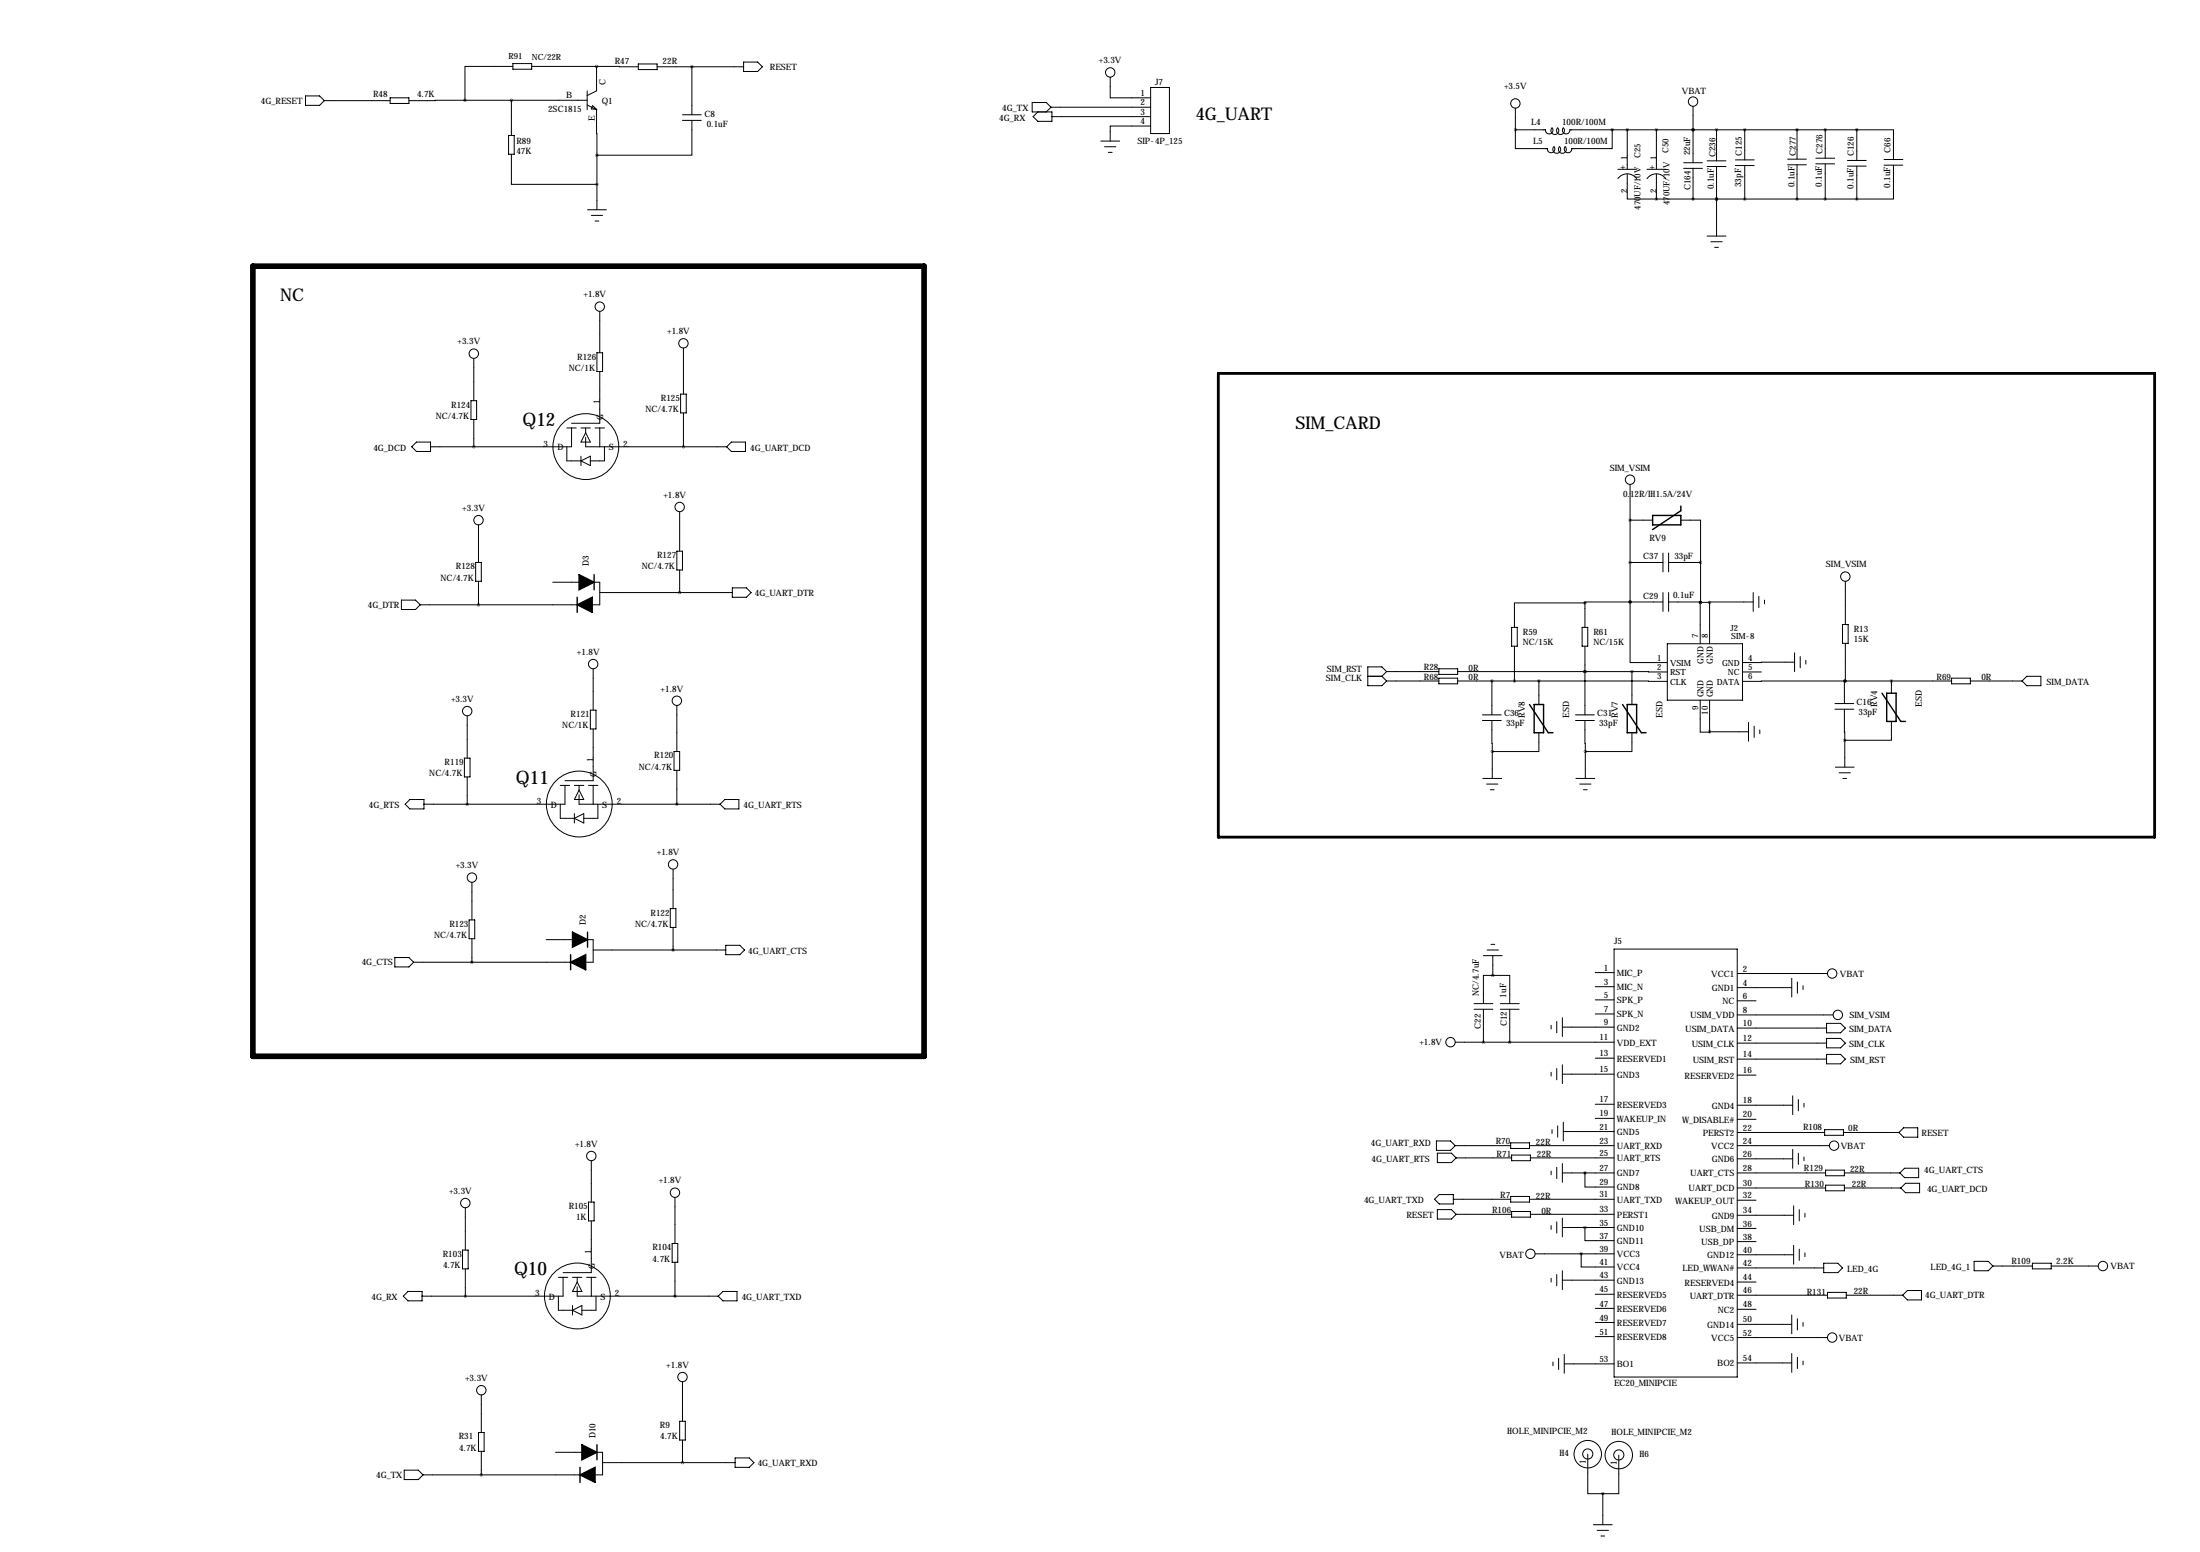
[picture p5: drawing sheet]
<svg xmlns="http://www.w3.org/2000/svg" width="594mm" height="419mm" viewBox="0 0 594 419" stroke-linecap="round" stroke-linejoin="round" font-family="sans-serif">
<path d="M329.2 100.8h253v125.3h-253z" fill="none" stroke="#000" stroke-width=".76"/>
<path d="M68.3 71.9h181.4v213.3h-181.4z" fill="none" stroke="#000" stroke-width="1.5"/>
<g fill="none" stroke="#000" stroke-width=".27">
<path d="M138.6 17.9h-13v9.2M138.6 17.2h5.1v1.5h-5.1zM143.7 17.9h17.5M161.2 17.9l11.3 .1M161.2 17.9v6.6l-2.6 1.3M172.5 17.3h5v1.5h-5zM177.5 18h23.4M186.9 18v13M200.9 16.8h3.8l1.3 1.2-1.3 1.3h-3.8zM82.5 25.9h3.9l1.2 1.3-1.2 1.2h-3.9zM87.6 27.2h17.8M105.4 26.4h5.1v1.5h-5.1z"/>
<path d="M125.6 27.1l-15.1 .1M125.6 27.1h33M137.4 36.6h1.5v5.1h-1.5zM138.2 27.1v9.5M158.6 28.3l2.6 1.3 .1 12.3M158.6 24.5v5.1M160.1 28.5l1.2 1.1M160.1 28.6l-.3 .8 1.4 .1M184.4 31h5.1M184.4 32.5h5.1M186.9 32.5v9.4h-25.6M284 29h26.9"/>
<path d="M284 29l-1.3 1.2M284 29l-1.3-1.3h-3.8v2.5h5.3v2.6h-3.8l-1.3-1.3 1.3-1.3M284.2 31.5h26.7M297.4 38.1h5.1M298.4 39.6h3.1M300 20.8v5.6h10.9M310.9 34h-10.9v4.1M310.9 23.6h5.1v12.5h-5.1zM409.4 35.1v5h8.7a1.02 1.02 0 0 0 1.3 1.1 1.02 1.02 0 0 0 .5-1.6M409.4 29.2v5.9M419.3 34.5a1.07 1.07 0 0 0 .1 1.5 1.07 1.07 0 0 0 1.5 0 1.07 1.07 0 0 0 0-1.5M419.4 34.5a1.02 1.02 0 0 1-.5 1.6 1.02 1.02 0 0 1-1.3-1.1l-8.2 .1"/>
<path d="M419.8 39.6a1.07 1.07 0 0 0 .1 1.5 1.07 1.07 0 0 0 1.5 0 1.07 1.07 0 0 0 0-1.5M420.9 34.5a1.07 1.07 0 0 0 0 1.5 1.07 1.07 0 0 0 1.5 0 1.07 1.07 0 0 0 0-1.5M421.4 39.6a1.07 1.07 0 0 0 0 1.5 1.07 1.07 0 0 0 1.5 0 1.07 1.07 0 0 0 0-1.5M422.4 34.5a1.02 1.02 0 0 0 .5 1.6 1.02 1.02 0 0 0 1.3-1.1l77.5 .1M435.6 35.1v5h-10.9a1.02 1.02 0 0 1-1.3 1.1 1.02 1.02 0 0 1-.5-1.6M439.7 35.1v10.6M447.5 35.1v10.6M457.5 35.1h.1M457.5 28.7v15.2M463.8 35.1v8.3M471.4 35.1v8.1M485.5 35.1v7.9"/>
<path d="M493.2 35.1v7.6M501.7 35.1h9.9v8M501.7 35.1v8.2M138.2 41.7v8.1h23.1M158.7 56.6h5.1M159.8 58.2h3M160.8 59.7h1M161.3 41.9v14.7M299.5 41.1h1M437.1 45.7h5.1M437.1 48.3a3.1 3.1 0 0 1 5.1 0M439.7 47v6.7h7.8"/>
<path d="M445 45.7h5.1M445 48.3a3.1 3.1 0 0 1 5.1 0M447.5 47v6.7M447.5 53.7h54.2M454.9 43.9h5.1M454.9 45.5h5.1M457.5 45.5v8.2M461.3 43.4h5M461.3 45h5M463.8 53.7h.1M463.8 45v18.8M468.9 43.2h5.1"/>
<path d="M468.9 44.7h5.1M471.4 44.7v9M483 43h5.1M483 44.5h5.1M485.5 44.5v9.2M490.6 42.7h5.1M490.6 44.2h5.1M493.2 44.2v9.5M499.2 43.3h5M499.2 44.9h5M501.7 44.9v8.8M509.1 43.1h5"/>
<path d="M509.1 44.6h5M511.6 44.6v9.1h-9.9M461.3 63.8h5M462.3 65.3h3M463.3 66.8h1M128 96.8v11.4M161.3 95.2h1.5v5.1h-1.5zM162.1 84.1v11.1M184.7 94v12.4M127.3 108.2h1.5v5.1h-1.5zM128 113.3v7.3M153.2 115.6h2.5"/>
<path d="M154.4 115.6v5h-38.1M157 115.6h2.5M158.2 118.1v2.5h38.1M158.2 115.6v1.2M158.2 116.8l1.3 2.6h-2.5zM160.8 115.6h2.5M162.1 100.3v14h-7.7M162.1 115.6v5M183.9 106.4h1.5v5.1h-1.5zM184.7 111.5v9.1M111.3 120.6l1.2-1.2h3.8v2.5h-3.8zM153.2 120.6v3.9h3.8"/>
<path d="M157 124.5l2.5-1.3v2.5zM157 123.2v2.5M163.3 120.6v3.9h-3.8M183.6 138.2v10.6M196.3 120.6l1.3-1.2h3.8v2.5h-3.8zM440.4 130.8v31.8M128.5 151.9h1.5v5.1h-1.5zM129.3 141.7v10.2M129.3 157v6.3M149.4 157.2h7.1M160.5 157.2h1.6v6.1h-2.1M182.9 148.8h1.5v5.1h-1.5z"/>
<path d="M183.6 153.9v6.1M197.9 158.8h3.8l1.2 1.2-1.2 1.3h-3.8zM440.4 140.5h6.1M440.4 151.9h8.9M449.3 149.4v5M450.8 149.4v5M450.8 151.9h8.7M454.2 140.5h5.3v11.4M459.5 151.9v10.8M498.6 157v11.7M108.5 162.1h3.8l1.2 1.2-1.2 1.3h-3.8zM113.5 163.3h42.5"/>
<path d="M162.1 160h35.8M408.4 169.4h1.6v5.1h-1.6zM409.2 174.5v9.4M427.5 169.4h1.5v5.1h-1.5zM428.2 162.8h-19v6.6M428.2 162.8v6.6M428.2 174.5v18.5M440.4 162.6v16.3h10.1M440.4 162.6h.1M440.4 162.6h-12.2v.2M440.4 162.6h8.9M449.3 160v5.1"/>
<path d="M450.5 173.8h20.3v15.3h-20.3zM450.8 162.6l8.6 .1M450.8 160v5.1M459.4 162.7v11.1M459.4 162.7h2.5M461.9 162.7v11.1M473.7 162.6l-11.8 .1M473.7 160v5.1M475.2 161v3.1M476.8 162.1v1M484.9 178.8l-14.1 .1M484.9 176.3v5.1"/>
<path d="M486.4 177.3v3M487.9 178.3v1M497.8 168.7h1.6v5h-1.6zM498.6 173.7l-.1 10.2M126.2 193.3v11.4M159.5 191.8h1.5v5h-1.5zM160.3 180.6v11.2M160.3 196.8v14h-7.6M182.9 190.5v12.4M369.6 182.6h3.8M373.4 182.6l1.2 1.3M374.6 181.4h14.2"/>
<path d="M374.6 183.9h14.2M374.6 181.4l-1.2 1.2M374.6 181.4l-1.2-1.3h-3.8v5.1h3.8l1.2-1.3M388.8 180.6h5.1v1.5h-5.1zM388.8 183.1h5.1v1.6h-5.1zM393.9 181.4h47M393.9 183.9h21.9M400.6 194.6h5M400.6 193h5M403.1 194.6l.1 8.3M403.1 183.9v9.1M415.8 197.9v5h-12.6"/>
<path d="M415.8 183.9l34.7 .1M415.8 183.9v6.3M425.7 194.6h5.1M425.7 193h5.1M428.2 194.6l.1 8.3M428.2 181.4h.1M440.9 181.4l9.6 .1M440.9 197.9v5h-12.6M440.9 181.4v8.8M459.4 189.1v8.6l2.5-.1M461.9 189.1v8.5M461.9 197.6h10.5"/>
<path d="M470.8 181.5h5.1M472.4 195.1v5.1M474 196.1v3M475.5 197.1v1M495.8 191.5h5.1M495.8 190h5.1M498.3 191.5l.1 8.4M498.4 199.9v7.3M498.5 183.9l-27.7 .1M498.5 183.9h.1M498.5 183.9h-.2v6.1M498.5 183.9h28.8"/>
<path d="M511 194.8v5.1h-12.6M511 183.9v3.3M527.3 183.1h5.1v1.6h-5.1zM532.4 183.9h14M547.6 182.6h3.8v2.6h-3.8l-1.2-1.3zM109.5 217.2l1.2-1.3h3.9v2.5h-3.9zM125.5 204.7h1.5v5.1h-1.5zM126.2 209.8v7.4M151.4 212.1h2.5M151.4 217.2v3.8h3.8M152.7 212.1v5.1h-38.1M155.2 212.1h2.5"/>
<path d="M155.2 219.7v2.5M156.5 214.6v2.6h38.1M156.5 212.1v1.3M156.5 213.4l1.2 2.5h-2.5zM159 212.1h2.5M160.3 212.1v5.1M161.5 217.2v3.8h-3.8M182.1 202.9h1.5v5.1h-1.5zM182.9 208v9.2M194.6 217.2l1.2-1.3h3.8v2.5h-3.8zM400.7 210.2h5M401.7 211.7h3"/>
<path d="M402.7 213.3h1M403.2 202.9v7.3M425.8 210.2h5.1M426.8 211.7h3.1M427.8 213.3h1.1M428.3 202.9v7.3M495.9 207.2h5.1M496.9 208.7h3.1M497.9 210.2h1.1M127.5 238.3v10.1M155.2 221l2.5-1.3v2.5zM181.9 234.7v10.7"/>
<path d="M106.7 258.6h3.8l1.3 1.2-1.3 1.3h-3.8zM111.8 259.8h42.4M126.7 248.4h1.6v5.1h-1.6zM127.5 253.5v6.3M147.6 253.7h7.1M158.7 253.7h1.6v6.1h-2.1M160.3 256.5h35.8M181.1 245.4h1.5v5h-1.5zM181.9 250.4v6.1M196.1 255.3h3.8l1.3 1.2-1.3 1.3h-3.8zM400.8 258.1h5.1M401.8 256.5h3.1"/>
<path d="M402.8 255h1.1M403.4 258.1v5.3M436.1 256.3h33.3v115.6h-33.3zM398.3 271h5.1M398.3 272.5h5.1M400.8 272.5v8.9M403.4 263.4h4.5v7.6M403.4 263.4h-2.6v7.6M405.4 271h5.1M405.4 272.5h5.1M407.9 272.5v8.9M419.1 276.9v1"/>
<path d="M420.6 275.8v3.1M422.1 277.4h14M422.1 274.8v5.1M431 262.6h5.1M431 266.4h5.1M431 270h5.1M431 273.8h5.1M469.4 262.9h24.4M469.4 266.7h14.7M469.4 270.3h5.1M469.4 274.1h25.9M469.4 277.6h24.1"/>
<path d="M484.1 264.2v5M485.6 265.2v3M487.2 266.2v1M493.5 276.4h3.8l1.3 1.2-1.3 1.3h-3.8zM393.2 281.4h42.9M419.1 289.6v1M420.6 288.5v3.1M422.1 290.1h14M422.1 287.5v5.1M431 285.8h5.1M431 298.2h5.1M469.4 281.7h24.1"/>
<path d="M469.4 286h24.1M469.4 290.3h5.1M469.4 298.4h15M484.4 295.9v5.1M485.9 296.9v3.1M487.4 297.9v1.1M493.5 280.4h3.8l1.3 1.3-1.3 1.3h-3.8zM493.5 284.7h3.8l1.3 1.3-1.3 1.3h-3.8zM159.8 313.4v11.2M388.1 308.1h3.8l1.3 1.3-1.3 1.2h-3.8zM388.4 311.4h3.8l1.2 1.3-1.2 1.2h-3.8zM393.2 309.4h15"/>
<path d="M393.4 312.7h15M408.2 308.6h5.1v1.5h-5.1zM408.4 311.9h5.1v1.5h-5.1zM413.3 309.4h22.8M413.5 312.7h22.6M419.1 316.2v1M419.4 305.1v1M420.6 315.2v3.1M420.9 304v3.1M422.1 316.7h14M422.1 314.2v5.1M422.4 305.6h13.7"/>
<path d="M422.4 303v5.1M428.2 316.7v3.8h7.9M431 302h5.1M469.4 302.3h5.1M469.4 305.8h23.6M469.4 309.4h24.9M469.4 312.9h15M469.4 316.7h23.9M484.4 310.4v5.1M485.9 311.4v3.1M487.4 312.4v1M493 305.1h5.1v1.5h-5.1z"/>
<path d="M493.3 316h5v1.5h-5zM498.1 305.8h15M498.3 316.7h15M514.3 304.5h3.9v2.6h-3.9l-1.2-1.3zM514.6 315.5h3.8v2.5h-3.8l-1.3-1.3zM514.9 319.5h3.8v2.6h-3.8l-1.3-1.3zM125 337.6h1.5v5h-1.5zM125.7 326.1v11.5M159 324.6h1.5v5.1h-1.5zM159.8 329.7v14h-7.7M181.6 335.8h1.5v5.1h-1.5zM182.4 323.3v12.5"/>
<path d="M388.4 326.6h3.8l1.2 1.3-1.2 1.3h-3.8zM388.9 322.6h3.8v2.5h-3.8l-1.3-1.3zM392.7 323.8h15.5M393.4 327.9h15M408.2 323.1h5.1v1.5h-5.1zM408.4 327.2h5.1v1.5h-5.1zM413.3 323.8h22.8M413.5 327.9h22.6M414.8 338.6h21.3M419.1 331v1M420.6 329.9v3.1M422.1 331.5h14"/>
<path d="M422.1 328.9v5.1M427.2 338.6v3.5h8.9M428.2 331.5v3.5h7.9M469.4 320.8h23.9M469.4 324.1h5.1M469.4 328.2h15.2M469.4 331.7h5.1M469.4 335.3h5.1M469.4 338.8h15.2M484.6 325.6v5.1M484.6 336.3v5.1M486.2 326.6v3.1"/>
<path d="M486.2 337.3v3.1M487.7 327.7v1M487.7 338.3v1M493.3 320h5v1.6h-5zM498.3 320.8h15.3M110.2 348.7h3.8v2.6h-3.8l-1.2-1.3zM125.7 342.6v7.4M150.9 344.9h2.5M150.9 350v3.8h3.8M152.1 344.9v5.1h-38.1M154.7 344.9h2.5M154.7 352.6v2.5"/>
<path d="M154.7 353.8l2.5-1.2v2.5zM156 347.5v2.5h38.1M156 344.9v1.3M156 346.2l1.2 2.5h-2.5zM158.5 344.9h2.5M159.8 344.9v5.1M161 350v3.8h-3.8M182.4 340.9v9.1M195.3 348.7h3.8v2.6h-3.8l-1.2-1.3zM419.1 345.2v1M420.6 344.2v3M422.1 345.7h14"/>
<path d="M422.1 343.2v5M431 349.5h5.1M431 353.3h5.1M431 357.1h5.1M469.4 342.4h23.4M469.4 346.2h5.1M469.4 349.8h24.4M469.4 353.6h5.1M469.4 357.6h14.7M484.1 355.1v5.1M485.6 356.1v3.1M487.2 357.1v1"/>
<path d="M492.8 341.1h3.8l1.2 1.3-1.2 1.3h-3.8zM493.8 349h5.1v1.5h-5.1zM498.9 349.8h15.2M515.4 348.5h3.8v2.5h-3.8l-1.3-1.2zM533.4 340.6h3.8l1.3 1.3-1.3 1.3h-3.8zM538.5 341.9h10.6M549.1 341.1h5.1v1.5h-5.1zM554.2 341.9h12.7M130 376.7v10.1M184.4 373.1v10.7M419.6 367.8v1M421.1 366.8v3"/>
<path d="M422.7 368.3h13.4M422.7 365.8v5M431 360.9h5.1M469.4 361.2h24.4M469.4 368h14.7M484.1 365.5v5.1M485.6 366.5v3.1M487.2 367.5v1.1M109.2 397h3.8l1.3 1.3-1.3 1.2h-3.8zM114.3 398.3h42.4M129.3 386.8h1.5v5.1h-1.5zM130 391.9v6.4"/>
<path d="M150.1 392.2h7.1M161.3 392.2h1.5v6.1h-2M162.8 395h35.8M183.6 383.8h1.6v5.1h-1.6zM184.4 388.9v6.1M198.6 393.7h3.8l1.3 1.3-1.3 1.2h-3.8zM429 392.7v10.7h4.1M437.4 392.9v10.5h-4.3M430.5 411.7h5.1M431.5 413.3h3.1M432.6 414.8h1M433.1 403.4v8.3"/>
<circle cx="300" cy="19.6" r="1.27"/>
<circle cx="409.4" cy="27.9" r="1.27"/>
<circle cx="457.5" cy="27.4" r="1.27"/>
<circle cx="128" cy="95.5" r="1.27"/>
<circle cx="162.1" cy="82.8" r="1.27"/>
<circle cx="184.7" cy="92.7" r="1.27"/>
<circle cx="158.3" cy="120.6" r="8.9"/>
<circle cx="183.6" cy="136.9" r="1.27"/>
<circle cx="440.4" cy="129.5" r="1.27"/>
<circle cx="129.3" cy="140.5" r="1.27"/>
<circle cx="498.6" cy="155.7" r="1.27"/>
<circle cx="160.3" cy="179.3" r="1.27"/>
<circle cx="126.2" cy="192" r="1.27"/>
<circle cx="182.9" cy="189.2" r="1.27"/>
<circle cx="156.5" cy="217.1" r="8.9"/>
<circle cx="127.5" cy="237" r="1.27"/>
<circle cx="181.9" cy="233.4" r="1.27"/>
<circle cx="495" cy="262.9" r="1.27"/>
<circle cx="496.6" cy="274.1" r="1.27"/>
<circle cx="391.9" cy="281.4" r="1.27"/>
<circle cx="159.8" cy="312.2" r="1.27"/>
<circle cx="495.6" cy="309.4" r="1.27"/>
<circle cx="125.7" cy="324.9" r="1.27"/>
<circle cx="182.4" cy="322.1" r="1.27"/>
<circle cx="413.5" cy="338.6" r="1.27"/>
<circle cx="156" cy="350" r="8.9"/>
<circle cx="568.2" cy="341.9" r="1.27"/>
<circle cx="130" cy="375.4" r="1.27"/>
<circle cx="184.4" cy="371.9" r="1.27"/>
<circle cx="495" cy="361.2" r="1.27"/>
<circle cx="429" cy="392.7" r="3.7"/>
<circle cx="429" cy="392.6" r="1.37"/>
<circle cx="437.4" cy="392.9" r="3.7"/>
<circle cx="437.4" cy="392.9" r="1.37"/>
</g>
<g fill="none" stroke="#000" stroke-width=".38">
<path d="M446.5 139.2h7.7v2.5h-7.7zM454.2 136.7v1.2l-7.7 5.1M160.5 155.2v4.1M156 161.3v4.1M413.3 190.2l5 7.7h1.3M414.5 190.2h2.6v7.7h-2.6zM438.4 190.2l5.1 7.7h1.3M439.7 190.2h2.5v7.7h-2.5zM508.5 187.2l5.1 7.6h1.3M509.8 187.2h2.5v7.6h-2.5zM154.2 257.8v4.1M158.7 251.7v4.1"/>
<path d="M156.7 396.2v4.1M161.3 390.1v4.1"/>
</g>
<path d="M156.5 155.2l4 2-4 2.1zM156 163.3l4-2v4.1zM154.7 251.7l4 2-4 2.1zM154.2 259.8l4-2v4.1zM157.2 390.1l4.1 2.1-4.1 2zM156.7 398.3l4.1-2.1v4.1z" fill="#000" stroke="#000" stroke-width=".38"/>
<path d="M457.4 35.1a.05 .05 0 0 0 .1 0 .05 .05 0 0 0-.1 0zM471.4 35.1a.05 .05 0 0 0 .1 0 .05 .05 0 0 0-.1 0zM485.5 35.1a.05 .05 0 0 0 .1 0 .05 .05 0 0 0-.1 0zM493.1 35.1a.05 .05 0 0 0 .1 0 .05 .05 0 0 0-.1 0zM471.4 53.7a.05 .05 0 0 0 .1 0 .05 .05 0 0 0-.1 0zM485.5 53.7a.05 .05 0 0 0 .1 0 .05 .05 0 0 0-.1 0zM493.1 53.7a.05 .05 0 0 0 .1 0 .05 .05 0 0 0-.1 0zM428.2 316.7a.05 .05 0 0 0 .1 0 .05 .05 0 0 0-.1 0zM428.2 331.5a.05 .05 0 0 0 .1 0 .05 .05 0 0 0-.1 0zM427.2 338.6a.05 .05 0 0 0 .1 0 .05 .05 0 0 0-.1 0zM461.9 162.7a.05 .05 0 0 0 .1 0 .05 .05 0 0 0-.1 0zM461.9 197.6a.05 .05 0 0 0 .1 0 .05 .05 0 0 0-.1 0zM440.4 162.6a.05 .05 0 0 0 .1 0 .05 .05 0 0 0-.1 0zM511 183.9a.05 .05 0 0 0 .1 0 .05 .05 0 0 0-.1 0zM498.4 199.9a.05 .05 0 0 0 .1 0 .05 .05 0 0 0-.1 0zM428.3 202.9a.05 .05 0 0 0 .1 0 .05 .05 0 0 0-.1 0zM428.2 181.4a.05 .05 0 0 0 .1 0 .05 .05 0 0 0-.1 0zM440.9 181.4a.05 .05 0 0 0 .1 0 .05 .05 0 0 0-.1 0zM440.4 162.6a.05 .05 0 0 0 .1 0 .05 .05 0 0 0-.1 0zM428.2 162.8a.05 .05 0 0 0 .1 0 .05 .05 0 0 0-.1 0zM428.2 181.4a.05 .05 0 0 0 .1 0 .05 .05 0 0 0-.1 0zM440.4 151.9a.05 .05 0 0 0 .1 0 .05 .05 0 0 0-.1 0zM439.6 35.1a.05 .05 0 0 0 .1 0 .05 .05 0 0 0-.1 0zM447.5 35.1a.05 .05 0 0 0 .1 0 .05 .05 0 0 0-.1 0zM457.4 53.7a.05 .05 0 0 0 .1 0 .05 .05 0 0 0-.1 0zM447.5 53.7a.05 .05 0 0 0 .1 0 .05 .05 0 0 0-.1 0zM125.6 27.1a.05 .05 0 0 0 .1 0 .05 .05 0 0 0-.1 0zM138.1 27.1a.05 .05 0 0 0 .1 0 .05 .05 0 0 0-.1 0zM186.9 18a.05 .05 0 0 0 .1 0 .05 .05 0 0 0-.1 0zM457.4 35.1a.05 .05 0 0 0 .1 0 .05 .05 0 0 0-.1 0zM409.4 35.1a.05 .05 0 0 0 .1 0 .05 .05 0 0 0-.1 0zM440.4 140.5a.05 .05 0 0 0 .1 0 .05 .05 0 0 0-.1 0zM182.3 350a.05 .05 0 0 0 .1 0 .05 .05 0 0 0-.1 0zM125.7 350a.05 .05 0 0 0 .1 0 .05 .05 0 0 0-.1 0zM407.9 281.4a.05 .05 0 0 0 .1 0 .05 .05 0 0 0-.1 0zM403.3 263.4a.05 .05 0 0 0 .1 0 .05 .05 0 0 0-.1 0zM130 398.3a.05 .05 0 0 0 .1 0 .05 .05 0 0 0-.1 0zM126.2 217.2a.05 .05 0 0 0 .1 0 .05 .05 0 0 0-.1 0zM181.8 256.5a.05 .05 0 0 0 .1 0 .05 .05 0 0 0-.1 0zM184.6 120.6a.05 .05 0 0 0 .1 0 .05 .05 0 0 0-.1 0zM183.6 160a.05 .05 0 0 0 .1 0 .05 .05 0 0 0-.1 0zM433 403.4a.05 .05 0 0 0 .1 0 .05 .05 0 0 0-.1 0z" fill="#000" stroke="#000" stroke-width=".76"/>
<g font-size="5">
<text x="141.2" y="115.1">Q12</text>
<text x="139.4" y="211.6">Q11</text>
<text x="138.9" y="344.4">Q10</text>
</g>
<g font-size="4.7">
<text x="323.1" y="32.5">4G_UART</text>
<text x="75.7" y="81.3">NC</text>
<text x="350" y="115.8">SIM_CARD</text>
</g>
<g font-size="2.6">
<text x="437.9" y="46">+</text>
<text x="445.8" y="46">+</text>
</g>
<g font-size="2.4">
<text x="166.1" y="17.4">R47</text>
<text x="179" y="17.2">22R</text>
<text x="296.9" y="17.1">+3.3V</text>
<text x="163.6" y="23" transform="rotate(-90 163.6 23)">C</text>
<text x="208" y="18.8">RESET</text>
<text x="312.1" y="22.9">J7</text>
<text x="70.5" y="28.2">4G_RESET</text>
<text x="100.8" y="26.3">R48</text>
<text x="112.7" y="26.1">4.7K</text>
<text x="153" y="26.6">B</text>
<text x="162.6" y="28.2">Q1</text>
<text x="270.8" y="30">4G_TX</text>
<text x="308.1" y="25.9">1</text>
<text x="308.1" y="28.4">2</text>
<text x="406.4" y="24.1">+3.5V</text>
<text x="454.4" y="25.4">VBAT</text>
<text x="148.1" y="30.4">2SC1815</text>
<text x="160.7" y="32.6" transform="rotate(-90 160.7 32.6)">E</text>
<text x="190.3" y="31.5">C8</text>
<text x="190.9" y="34.4">0.1uF</text>
<text x="270" y="32.8">4G_RX</text>
<text x="308.1" y="31">3</text>
<text x="308.1" y="33.5">4</text>
<text x="413.7" y="33.9">L4</text>
<text x="422.1" y="33.8">100R/100M</text>
<text x="139.5" y="38.8">R89</text>
<text x="139.5" y="41.6">47K</text>
<text x="307.3" y="38.9">SIP-4P_125</text>
<text x="414.3" y="38.9">L5</text>
<text x="422.6" y="38.9">100R/100M</text>
<text x="456.7" y="41.9" transform="rotate(-90 456.7 41.9)">22uF</text>
<text x="492.4" y="41.6" transform="rotate(-90 492.4 41.6)">C276</text>
<text x="510.8" y="41.3" transform="rotate(-90 510.8 41.3)">C66</text>
<text x="463.5" y="42.5" transform="rotate(-90 463.5 42.5)">C236</text>
<text x="470.7" y="42" transform="rotate(-90 470.7 42)">C125</text>
<text x="485.2" y="42" transform="rotate(-90 485.2 42)">C277</text>
<text x="500.9" y="42.2" transform="rotate(-90 500.9 42.2)">C126</text>
<text x="456.8" y="51.4" transform="rotate(-90 456.8 51.4)">C164</text>
<text x="463.1" y="51.1" transform="rotate(-90 463.1 51.1)">0.1uF</text>
<text x="470.5" y="50.5" transform="rotate(-90 470.5 50.5)">33pF</text>
<text x="484.8" y="50.6" transform="rotate(-90 484.8 50.6)">0.1uF</text>
<text x="492.2" y="50.4" transform="rotate(-90 492.2 50.4)">0.1uF</text>
<text x="500.8" y="51" transform="rotate(-90 500.8 51)">0.1uF</text>
<text x="510.7" y="50.8" transform="rotate(-90 510.7 50.8)">0.1uF</text>
<text x="157.7" y="80.3">+1.8V</text>
<text x="123.6" y="93">+3.3V</text>
<text x="180.3" y="90.2">+1.8V</text>
<text x="153.7" y="100.2">NC/1K</text>
<text x="156" y="97.1">R126</text>
<text x="117.8" y="113.1">NC/4.7K</text>
<text x="121.9" y="110.1">R124</text>
<text x="162.1" y="109.2" transform="rotate(-90 162.1 109.2)">1</text>
<text x="163" y="113.4" transform="rotate(-90 163 113.4)">G</text>
<text x="174.4" y="111.3">NC/4.7K</text>
<text x="178.6" y="108.3">R125</text>
<text x="100.9" y="121.7">4G_DCD</text>
<text x="146.9" y="120.7">3</text>
<text x="150.6" y="121.6">D</text>
<text x="164.5" y="121.6">S</text>
<text x="168.4" y="120.7">2</text>
<text x="202.7" y="121.7">4G_UART_DCD</text>
<text x="434.9" y="127.3">SIM_VSIM</text>
<text x="124.9" y="138">+3.3V</text>
<text x="179.3" y="134.4">+1.8V</text>
<text x="438.5" y="134.1">0.12R/IH1.5A/24V</text>
<text x="445.7" y="146.1">RV9</text>
<text x="123.2" y="153.8">R128</text>
<text x="159.1" y="152.8" transform="rotate(-90 159.1 152.8)">D3</text>
<text x="173.4" y="153.8">NC/4.7K</text>
<text x="177.5" y="150.7">R127</text>
<text x="444" y="151">C37</text>
<text x="452.4" y="150.9">33pF</text>
<text x="493.4" y="153.2">SIM_VSIM</text>
<text x="119" y="156.8">NC/4.7K</text>
<text x="204" y="161">4G_UART_DTR</text>
<text x="444" y="161.6">C29</text>
<text x="452.1" y="161.5">0.1uF</text>
<text x="99.4" y="164.1">4G_DTR</text>
<text x="411.5" y="171.4">R59</text>
<text x="430.5" y="171.4">R61</text>
<text x="500.9" y="170.7">R13</text>
<text x="500.9" y="173.3">15K</text>
<text x="155.9" y="176.8">+1.8V</text>
<text x="411.5" y="174.1">NC/15K</text>
<text x="430.5" y="174.1">NC/15K</text>
<text x="358.3" y="183.9">SIM_CLK</text>
<text x="358.5" y="181.4">SIM_RST</text>
<text x="384.7" y="181">R28</text>
<text x="384.7" y="183.5">R68</text>
<text x="396.8" y="181.2">0R</text>
<text x="396.8" y="183.7">0R</text>
<text x="523.3" y="183.5">R69</text>
<text x="535.4" y="183.7">0R</text>
<text x="553" y="184.9">SIM_DATA</text>
<text x="121.9" y="189.5">+3.3V</text>
<text x="178.5" y="186.7">+1.8V</text>
<text x="501.6" y="190.3">C16</text>
<text x="507.2" y="190.8" transform="rotate(-90 507.2 190.8)">RV4</text>
<text x="519.3" y="190.8" transform="rotate(-90 519.3 190.8)">ESD</text>
<text x="151.9" y="196.7">NC/1K</text>
<text x="154.2" y="193.6">R121</text>
<text x="406.4" y="193.4">C36</text>
<text x="406.9" y="196.1">33pF</text>
<text x="412" y="193.9" transform="rotate(-90 412 193.9)">RV8</text>
<text x="424" y="193.9" transform="rotate(-90 424 193.9)">ESD</text>
<text x="431.5" y="193.4">C31</text>
<text x="432.1" y="196.1">33pF</text>
<text x="437.1" y="193.9" transform="rotate(-90 437.1 193.9)">RV7</text>
<text x="449.2" y="193.9" transform="rotate(-90 449.2 193.9)">ESD</text>
<text x="502.2" y="193">33pF</text>
<text x="116" y="209.6">NC/4.7K</text>
<text x="120.1" y="206.6">R119</text>
<text x="160.3" y="205.7" transform="rotate(-90 160.3 205.7)">1</text>
<text x="161.2" y="209.9" transform="rotate(-90 161.2 209.9)">G</text>
<text x="172.6" y="207.9">NC/4.7K</text>
<text x="176.8" y="204.8">R120</text>
<text x="99.7" y="218.2">4G_RTS</text>
<text x="145.1" y="217.2">3</text>
<text x="148.8" y="218.1">D</text>
<text x="162.7" y="218.1">S</text>
<text x="166.6" y="217.2">2</text>
<text x="200.9" y="218.2">4G_UART_RTS</text>
<text x="177.5" y="230.9">+1.8V</text>
<text x="123.1" y="234.5">+3.3V</text>
<text x="121.4" y="250.3">R123</text>
<text x="158.3" y="249.8" transform="rotate(-90 158.3 249.8)">D2</text>
<text x="171.6" y="250.3">NC/4.7K</text>
<text x="175.8" y="247.2">R122</text>
<text x="117.3" y="253.3">NC/4.7K</text>
<text x="202.2" y="257.6">4G_UART_CTS</text>
<text x="436.1" y="255">J5</text>
<text x="97.7" y="260.6">4G_CTS</text>
<text x="433.4" y="262.1">1</text>
<text x="436.9" y="263.6">MIC_P</text>
<text x="462.4" y="263.8">VCC1</text>
<text x="470.9" y="262.4">2</text>
<text x="497.1" y="263.7">VBAT</text>
<text x="399.5" y="268.9" transform="rotate(-90 399.5 268.9)">NC/4.7uF</text>
<text x="407" y="269.4" transform="rotate(-90 407 269.4)">1uF</text>
<text x="433.4" y="265.9">3</text>
<text x="433.4" y="269.5">5</text>
<text x="436.9" y="267.4">MIC_N</text>
<text x="462.5" y="267.6">GND1</text>
<text x="470.9" y="266.2">4</text>
<text x="470.9" y="269.7">6</text>
<text x="433.4" y="273.3">7</text>
<text x="436.9" y="270.9">SPK_P</text>
<text x="436.9" y="274.7">SPK_N</text>
<text x="456.7" y="275">USIM_VDD</text>
<text x="465.4" y="271.2">NC</text>
<text x="470.9" y="273.6">8</text>
<text x="499.7" y="274.9">SIM_VSIM</text>
<text x="400.1" y="277.9" transform="rotate(-90 400.1 277.9)">C22</text>
<text x="407.2" y="277.1" transform="rotate(-90 407.2 277.1)">C12</text>
<text x="432.1" y="280.9">11</text>
<text x="433.4" y="276.9">9</text>
<text x="436.9" y="278.3">GND2</text>
<text x="455.3" y="278.6">USIM_DATA</text>
<text x="470.9" y="277.1">10</text>
<text x="470.9" y="281.2">12</text>
<text x="499.6" y="278.6">SIM_DATA</text>
<text x="383.5" y="282.3">+1.8V</text>
<text x="432.1" y="285.2">13</text>
<text x="436.9" y="282.4">VDD_EXT</text>
<text x="436.9" y="286.7">RESERVED1</text>
<text x="457.1" y="282.6">USIM_CLK</text>
<text x="457.4" y="286.9">USIM_RST</text>
<text x="470.9" y="285.5">14</text>
<text x="499.6" y="282.7">SIM_CLK</text>
<text x="499.9" y="287">SIM_RST</text>
<text x="432.1" y="289.6">15</text>
<text x="436.9" y="291">GND3</text>
<text x="455.2" y="291.3">RESERVED2</text>
<text x="470.9" y="289.8">16</text>
<text x="432.1" y="297.7">17</text>
<text x="436.9" y="299.1">RESERVED3</text>
<text x="462.5" y="299.4">GND4</text>
<text x="470.9" y="297.9">18</text>
<text x="432.1" y="301.5">19</text>
<text x="432.1" y="305.1">21</text>
<text x="436.9" y="302.9">WAKEUP_IN</text>
<text x="454.5" y="303.2">W_DISABLE#</text>
<text x="470.9" y="301.8">20</text>
<text x="470.9" y="305.3">22</text>
<text x="487.2" y="305.1">R108</text>
<text x="499.4" y="305.3">0R</text>
<text x="155.4" y="309.7">+1.8V</text>
<text x="370.4" y="309.4">4G_UART_RXD</text>
<text x="404.1" y="309">R70</text>
<text x="415" y="309.2">22R</text>
<text x="432.1" y="308.9">23</text>
<text x="436.9" y="306.5">GND5</text>
<text x="436.9" y="310.3">UART_RXD</text>
<text x="460.1" y="306.7">PERST2</text>
<text x="462.4" y="310.3">VCC2</text>
<text x="470.9" y="308.9">24</text>
<text x="497.4" y="310.4">VBAT</text>
<text x="519.2" y="306.8">RESET</text>
<text x="370.6" y="313.7">4G_UART_RTS</text>
<text x="404.4" y="312.3">R71</text>
<text x="415.3" y="312.5">22R</text>
<text x="432.1" y="312.2">25</text>
<text x="432.1" y="316.2">27</text>
<text x="436.9" y="313.6">UART_RTS</text>
<text x="436.9" y="317.7">GND7</text>
<text x="456.7" y="317.7">UART_CTS</text>
<text x="462.5" y="313.9">GND6</text>
<text x="470.9" y="312.4">26</text>
<text x="470.9" y="316.2">28</text>
<text x="487.4" y="316.3">R129</text>
<text x="499.9" y="316.5">22R</text>
<text x="519.9" y="316.7">4G_UART_CTS</text>
<text x="121.4" y="322.4">+3.3V</text>
<text x="178" y="319.6">+1.8V</text>
<text x="405.4" y="323.5">R7</text>
<text x="415" y="323.6">22R</text>
<text x="432.1" y="320">29</text>
<text x="432.1" y="323.3">31</text>
<text x="436.9" y="321.5">GND8</text>
<text x="456.3" y="321.7">UART_DCD</text>
<text x="470.9" y="320.3">30</text>
<text x="470.9" y="323.6">32</text>
<text x="487.7" y="320.6">R130</text>
<text x="500.4" y="320.5">22R</text>
<text x="520.7" y="321.8">4G_UART_DCD</text>
<text x="153.7" y="326.5">R105</text>
<text x="155.6" y="329.5">1K</text>
<text x="368.6" y="324.9">4G_UART_TXD</text>
<text x="380" y="328.9">RESET</text>
<text x="403.2" y="327.5">R106</text>
<text x="416.5" y="327.7">0R</text>
<text x="432.1" y="327.4">33</text>
<text x="436.9" y="324.8">UART_TXD</text>
<text x="436.9" y="328.8">PERST1</text>
<text x="452.6" y="325">WAKEUP_OUT</text>
<text x="462.5" y="329.1">GND9</text>
<text x="470.9" y="327.7">34</text>
<text x="432.1" y="331">35</text>
<text x="432.1" y="334.5">37</text>
<text x="436.9" y="332.4">GND10</text>
<text x="436.9" y="336">GND11</text>
<text x="459.1" y="332.7">USB_DM</text>
<text x="470.9" y="331.2">36</text>
<text x="470.9" y="334.8">38</text>
<text x="119.6" y="339.4">R103</text>
<text x="159.8" y="338.6" transform="rotate(-90 159.8 338.6)">1</text>
<text x="176.3" y="337.7">R104</text>
<text x="176.3" y="340.7">4.7K</text>
<text x="405.2" y="339.6">VBAT</text>
<text x="432.1" y="338.1">39</text>
<text x="432.1" y="341.6">41</text>
<text x="436.9" y="339.5">VCC3</text>
<text x="459.7" y="336.2">USB_DP</text>
<text x="461.3" y="339.8">GND12</text>
<text x="470.9" y="338.3">40</text>
<text x="470.9" y="341.9">42</text>
<text x="543.5" y="341.2">R109</text>
<text x="555.6" y="341.4">2.2K</text>
<text x="119.7" y="342.5">4.7K</text>
<text x="160.7" y="342.8" transform="rotate(-90 160.7 342.8)">G</text>
<text x="432.1" y="345.2">43</text>
<text x="436.9" y="343.1">VCC4</text>
<text x="436.9" y="346.6">GND13</text>
<text x="454.6" y="343.3">LED_WWAN#</text>
<text x="455.2" y="347.1">RESERVED4</text>
<text x="470.9" y="345.7">44</text>
<text x="499.1" y="343.4">LED_4G</text>
<text x="521.7" y="342.9">LED_4G_1</text>
<text x="570.3" y="342.7">VBAT</text>
<text x="100.4" y="351">4G_RX</text>
<text x="144.6" y="350">3</text>
<text x="148.3" y="350.9">D</text>
<text x="162.2" y="350.9">S</text>
<text x="166.1" y="350">2</text>
<text x="200.4" y="351">4G_UART_TXD</text>
<text x="432.1" y="349">45</text>
<text x="432.1" y="352.8">47</text>
<text x="436.9" y="350.4">RESERVED5</text>
<text x="456.5" y="350.7">UART_DTR</text>
<text x="470.9" y="349.2">46</text>
<text x="470.9" y="353.1">48</text>
<text x="488.2" y="349.6">R131</text>
<text x="500.9" y="349.5">22R</text>
<text x="520.2" y="350.5">4G_UART_DTR</text>
<text x="432.1" y="356.6">49</text>
<text x="436.9" y="354.2">RESERVED6</text>
<text x="436.9" y="358.1">RESERVED7</text>
<text x="461.3" y="358.6">GND14</text>
<text x="464.1" y="354.5">NC2</text>
<text x="470.9" y="357.1">50</text>
<text x="432.1" y="360.4">51</text>
<text x="436.9" y="361.9">RESERVED8</text>
<text x="462.4" y="362.1">VCC5</text>
<text x="470.9" y="360.7">52</text>
<text x="496.9" y="362.2">VBAT</text>
<text x="180" y="369.4">+1.8V</text>
<text x="432.1" y="367.8">53</text>
<text x="436.9" y="369.2">BO1</text>
<text x="464" y="369">BO2</text>
<text x="470.9" y="367.5">54</text>
<text x="125.7" y="372.9">+3.3V</text>
<text x="436.1" y="374.2">EC20_MINIPCIE</text>
<text x="124" y="388.7">R31</text>
<text x="160.9" y="388.4" transform="rotate(-90 160.9 388.4)">D10</text>
<text x="178.3" y="385.7">R9</text>
<text x="178.4" y="388.7">4.7K</text>
<text x="407.2" y="387.3">HOLE_MINIPCIE_M2</text>
<text x="435.4" y="387.6">HOLE_MINIPCIE_M2</text>
<text x="124" y="391.8">4.7K</text>
<text x="204.7" y="396">4G_UART_RXD</text>
<text x="421.4" y="393.3">H4</text>
<text x="428.5" y="395.4" transform="rotate(-90 428.5 395.4)">1</text>
<text x="436.9" y="395.7" transform="rotate(-90 436.9 395.7)">1</text>
<text x="443" y="393.5">H6</text>
<text x="101.6" y="399">4G_TX</text>
</g>
<g font-size="2.3">
<text x="137.4" y="16">R91</text>
<text x="143.7" y="16.3">NC/22R</text>
<text x="450.9" y="41.3" transform="rotate(-90 450.9 41.3)">C50</text>
<text x="439.7" y="43.2" transform="rotate(-90 439.7 43.2)">1</text>
<text x="443.2" y="42.6" transform="rotate(-90 443.2 42.6)">C25</text>
<text x="447.5" y="43.2" transform="rotate(-90 447.5 43.2)">1</text>
<text x="439.7" y="52" transform="rotate(-90 439.7 52)">2</text>
<text x="447.5" y="52" transform="rotate(-90 447.5 52)">2</text>
<text x="443.2" y="56.6" transform="rotate(-90 443.2 56.6)">470UF/10V</text>
<text x="451.1" y="55.4" transform="rotate(-90 451.1 55.4)">470UF/10V</text>
<text x="458.9" y="172.3" transform="rotate(-90 458.9 172.3)">7</text>
<text x="461.4" y="172.3" transform="rotate(-90 461.4 172.3)">8</text>
<text x="467.6" y="170.4">J2</text>
<text x="467.8" y="172.5">SIM-8</text>
<text x="447.8" y="178.4">1</text>
<text x="451.3" y="179.8">VSIM</text>
<text x="460.3" y="179.3" transform="rotate(-90 460.3 179.3)">GND</text>
<text x="462.8" y="179.3" transform="rotate(-90 462.8 179.3)">GND</text>
<text x="465.3" y="179.8">GND</text>
<text x="472.3" y="178.4">4</text>
<text x="447.8" y="180.9">2</text>
<text x="447.8" y="183.5">3</text>
<text x="451.3" y="182.4">RST</text>
<text x="451.3" y="184.9">CLK</text>
<text x="463.9" y="184.9">DATA</text>
<text x="466.9" y="182.4">NC</text>
<text x="472.3" y="180.9">5</text>
<text x="472.3" y="183.5">6</text>
<text x="458.9" y="191.8" transform="rotate(-90 458.9 191.8)">9</text>
<text x="460.3" y="188.3" transform="rotate(-90 460.3 188.3)">GND</text>
<text x="462.8" y="188.3" transform="rotate(-90 462.8 188.3)">GND</text>
<text x="461.4" y="193" transform="rotate(-90 461.4 193)">10</text>
</g>
</svg>
